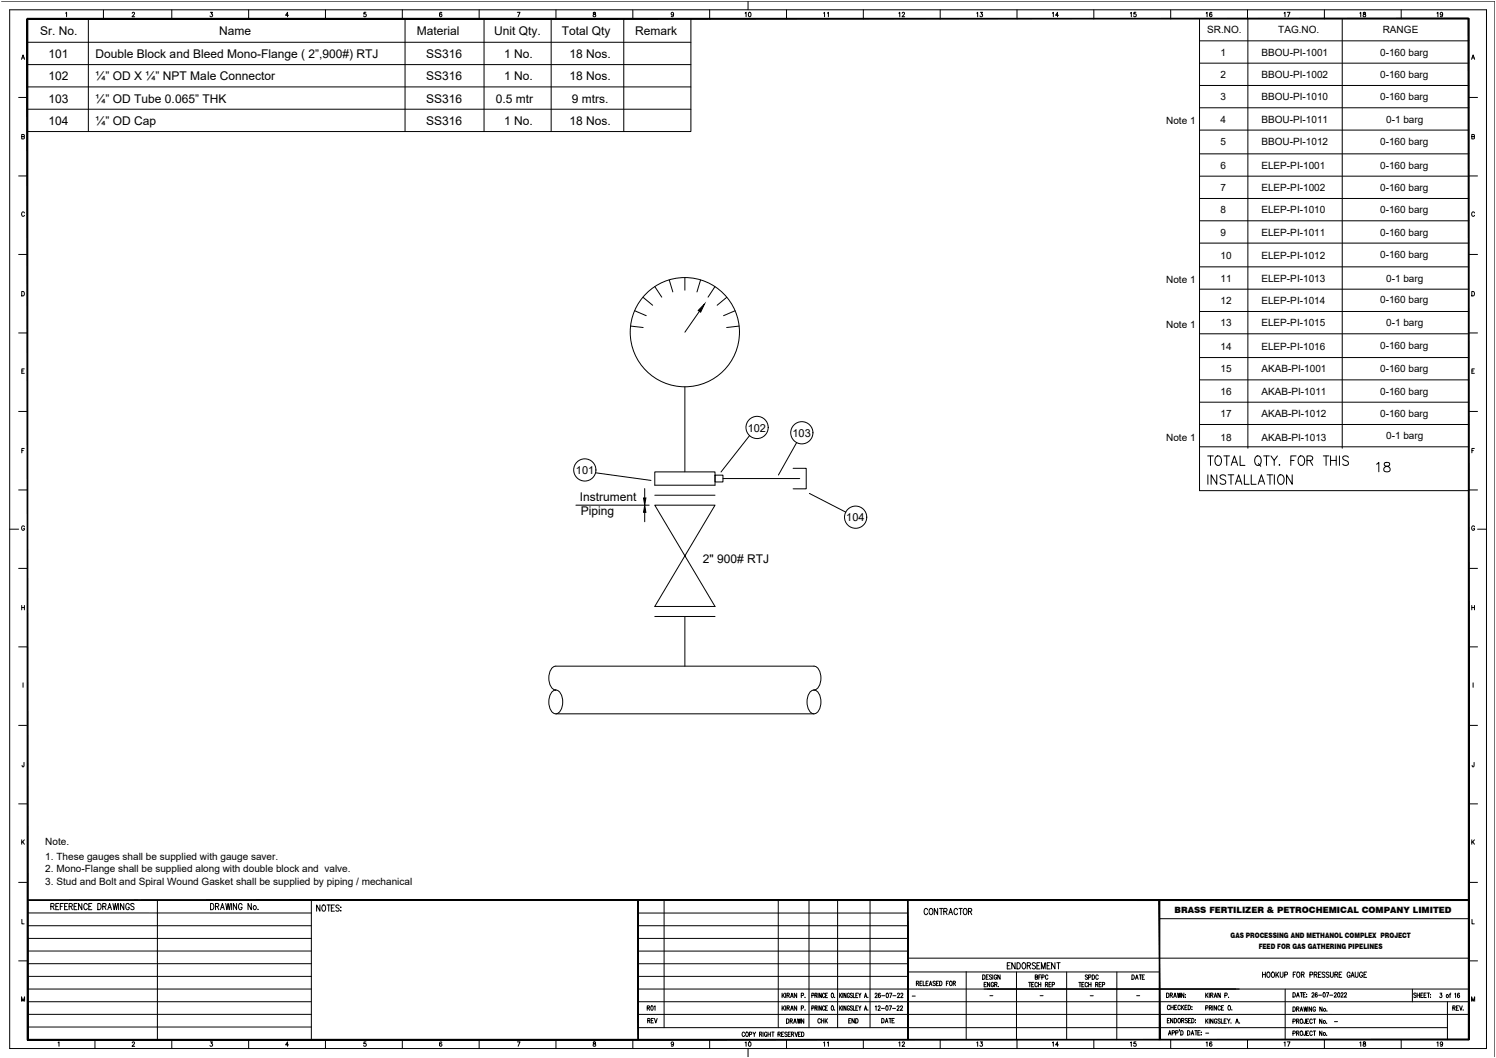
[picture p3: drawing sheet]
<svg xmlns="http://www.w3.org/2000/svg" width="1189mm" height="841mm" viewBox="0 0 1189 841" stroke-linecap="round" stroke-linejoin="round" font-family="sans-serif">
<!-- layer: 0 -->
<g fill="none" stroke="#000" stroke-width=".79">
<path d="M22 15h527v90h-527zM70 15v90M322 15v90M385 15v90M438 15v90M496 15v90M953 15h214v375h-214zM992 15v341M1067 15v341M22 34h527M953 32h214M22 51h527"/>
<path d="M953 50h214M22 69h527M953 68h214M22 87h527M953 86h214M953 103h214M953 122h214M953 158h214M953 140h214M953 176h214M953 193h214M953 212h214"/>
<path d="M511 236l8 7M520 228l6 8M532 223l3 9M544 221v10M557 223l-3 9M568 228l-5 8M578 236l-8 7M953 230h214M501 259l10 1M504 247l10 4M556 247l-12 17M584 247l-9 4"/>
<path d="M587 259l-10 1M953 248h214M953 265h214M953 284h214M544 307v68M953 302h214M953 320h214M953 337h214M596 346l-23 29M633 352l-14 26M953 355h214M473 376l44 6"/>
<path d="M520 375h48v11h-48zM568 378h7v5h-7zM630 372h11v17h-11M1094 369l2-1v7M1100 368a1.5 1.5 0 0 0 1 2 2.7 2.7 0 0 1 3 2 2.7 2.7 0 0 1 0 3h-4a2.2 2.2 0 0 1 0-3 2.2 2.2 0 0 1 2-1l1-1a1.5 1.5 0 0 0 1-2zM512 388v8M520 394h48M575 380h61M643 392l29 15M458 402h58M512 407v8M520 402h48l-48 80h48z"/>
<path d="M520 490h48M544 490v40M439 550a4 4 0 0 1 4-1 4 4 0 0 1 3 4 12 12 0 0 1-4 14 6 6 0 0 1-6-6 14 14 0 0 1 3-11zM644 550a4 4 0 0 1 5-1 4 4 0 0 1 2 4 12 12 0 0 1-3 14 6 6 0 0 1-6-6 14 14 0 0 1 2-11zM647 548a9 9 0 0 0 5-10 8 8 0 0 0-5-8h-205a9 9 0 0 0-6 10 8 8 0 0 0 6 8M442 567h205"/>
<circle cx="544" cy="264" r="43"/>
<circle cx="602" cy="340" r="9"/>
<circle cx="637" cy="344" r="9"/>
<circle cx="465" cy="374" r="9"/>
<circle cx="680" cy="411" r="9"/>
</g>
<path d="M560 242l-3 6-2-1zM511 396h2l-1 6zM512 402l1 5h-2z" fill="#000" stroke="#000" stroke-width=".79"/>
<!-- layer: TEXT -->
<g fill="none" stroke="#000" stroke-width=".79">
<path d="M960 362h4M960 377v8M962 362v8M967 363a3 3 0 0 1 4 1 3 3 0 0 1-1 4 2.5 2.5 0 0 1-3 2 2.5 2.5 0 0 1-1-3v-3zM967 377v8l-5-8v8M973 362h4M974 379a2.5 2.5 0 0 0-2-2 2.5 2.5 0 0 0-2 2v1l3 2a1.8 1.8 0 0 1 1 2 1.8 1.8 0 0 1-2 1h-2v-1M975 362v8M976 377h5M978 377v8M978 370l3-8 3 8M979 367h4"/>
<path d="M986 362v8h3M989 377v8h4M994 377v8h4M998 363a3 3 0 0 1 4 1 3 3 0 0 1 0 4 2.5 2.5 0 0 1-3 2 2.5 2.5 0 0 1-2-3v-2zM1000 369l2 2M1004 362h5M1006 362v8M1007 377h4M1009 377v8M1010 362l3 4 2-4M1013 366v4M1013 377v8"/>
<path d="M1017 378a3 3 0 0 1 3 1 3 3 0 0 1 0 4 2.5 2.5 0 0 1-3 2 2.5 2.5 0 0 1-2-3v-2zM1017 369l-1 1h1M1026 366h2M1027 377v8l-5-8v8M1030 362h-4v8M1033 363a3 3 0 0 1 4 1 3 3 0 0 1-1 4 2.5 2.5 0 0 1-3 2 2.5 2.5 0 0 1-1-3v-3zM1039 366h4v-1v-2l-1-1h-3v8M1041 366l2 4M1052 362h4M1054 362v8M1057 366h5M1057 362v8"/>
<path d="M1062 362v8M1064 362v8M1072 364a2.5 2.5 0 0 0-3-2 2.5 2.5 0 0 0-2 2l1 1 3 2a1.8 1.8 0 0 1 1 2 1.8 1.8 0 0 1-2 1h-1l-2-1M982 385l2-8 3 8M983 382h3M1000 385l2-8 3 8M1001 382h3"/>
</g>
<!-- layer: Border Text -->
<g fill="none" stroke="#000" stroke-width=".79">
<path d="M52 10h1v3M105 11l1-1h1l-2 3h2M167 10h2l-1 1a1.1 1.1 0 0 1 1 2 1.1 1.1 0 0 1-2 0M229 12h-2l2-2v3M291 10h-2v1a1.2 1.2 0 0 1 2 0 1.2 1.2 0 0 1 0 2 1.2 1.2 0 0 1-2 0M351 10a1.7 1.7 0 0 0-2 1 1.7 1.7 0 0 0 1 2 1 1 0 0 0 1-1 1 1 0 0 0-1-1 1 1 0 0 0-1 1M411 10h2l-1 3M472 10v1a1.3 1.3 0 0 1 1 1 1.3 1.3 0 0 1 0 1 1.2 1.2 0 0 1-2-1 1.2 1.2 0 0 1 2-1v-1zM535 11a1 1 0 0 1-1 1 1 1 0 0 1 0-2 1 1 0 0 1 1 0v3h-2M592 10h1v3M595 10a1.6 1.6 0 0 1 2 2 1.6 1.6 0 0 1-2 1v-1zM655 10v3"/>
<path d="M658 10v3M714 10h1v3M717 11l1-1h1l-2 3h2M776 10h1v3M779 10h2l-1 1a1.1 1.1 0 0 1 1 2 1.1 1.1 0 0 1-2 0M836 10h1v3M841 12h-2l1-2v3M898 10h1v3M903 10h-2v1a1.1 1.1 0 0 1 2 0 1.1 1.1 0 0 1 0 2 1.1 1.1 0 0 1-2 0M959 10v3M963 10a1.6 1.6 0 0 0-2 1 1.6 1.6 0 0 0 2 2 1 1 0 0 0 0-2 1.1 1.1 0 0 0-2 1M1020 10h1v3"/>
<path d="M1023 10h2l-1 3M1081 10v3M1084 10v1a1.4 1.4 0 0 1 1 1 1.4 1.4 0 0 1 0 1 1.2 1.2 0 0 1-2-1 1.2 1.2 0 0 1 2-1v-1zM1142 10h1v3M1146 11a1 1 0 0 1-1 1 1 1 0 0 1 0-2 1 1 0 0 1 1 0v3h-1M17 47l1-3 2 3M18 46h1M1169 47l2-3 1 3M1170 46h1M17 109l2-1v-1h-2v3h2v-1M1170 109l1-1 1-1h-2v3h2v-1h-1M19 169a1.2 1.2 0 0 0-1-1 1.2 1.2 0 0 0-1 2v1a1.2 1.2 0 0 0 1 1 1.2 1.2 0 0 0 1-1"/>
<path d="M1172 169a1.2 1.2 0 0 0-2-1 1.2 1.2 0 0 0 0 2v1a1.2 1.2 0 0 0 0 1 1.2 1.2 0 0 0 2-1M17 232a1.8 1.8 0 0 1 2 1 1.8 1.8 0 0 1-2 2zM1170 232a1.8 1.8 0 0 1 2 1 1.8 1.8 0 0 1-2 2zM17 295h2M19 293h-2v4h2M1170 295h1M1172 293h-2v4h2M17 358h2M19 356h-2v4M1170 358h1M1172 356h-2v4M19 419a1.2 1.2 0 0 0-1-1 1.2 1.2 0 0 0-1 1v1a1.2 1.2 0 0 0 1 2 1.2 1.2 0 0 0 1-2"/>
<path d="M1172 419a1.2 1.2 0 0 0-2-1 1.2 1.2 0 0 0 0 1v1a1.2 1.2 0 0 0 1 2 1.2 1.2 0 0 0 1-2h-1M17 481v4M17 483h2M19 481v4M1170 483h2M1170 481v4M1172 481v4M18 543v3M1171 543v3M19 606v3h-1v-1M1171 606v3h-1v-1M17 668v3"/>
<path d="M18 669l1 2M19 668l-2 2M1170 668v3M1170 669l2 2M1172 668l-2 2M47 718h-3v5h3M50 718h-2v5M54 718h-3v5h3M61 718h-2v5h2M65 718v5l-3-5v5M69 719a1.5 1.5 0 0 0-1-1 1.5 1.5 0 0 0-1 2v1a1.5 1.5 0 0 0 1 2 1.5 1.5 0 0 0 1-1M73 718h-2v5h2"/>
<path d="M78 718a2.5 2.5 0 0 1 2 3 2.5 2.5 0 0 1-2 2zM90 718l1 5 1-5 1 5 1-5M94 718v5M98 718v5l-2-5v5M103 719a1.5 1.5 0 0 0-2-1 1.5 1.5 0 0 0-1 2v1a1.5 1.5 0 0 0 1 2 1.5 1.5 0 0 0 2-2h-1M107 719l-1-1-2 1v1l2 1a1.4 1.4 0 0 1 0 2 1.4 1.4 0 0 1-2-1M167 718a2.5 2.5 0 0 1 3 3 2.5 2.5 0 0 1-3 2zM179 718l1 5 1-5 1 5 1-5M184 718v5M188 718v5l-3-5v5M192 719a1.5 1.5 0 0 0-1-1 1.5 1.5 0 0 0-1 2v1a1.5 1.5 0 0 0 1 2 1.5 1.5 0 0 0 1-2h-1M200 718v5l-3-5v5"/>
<path d="M254 719v5l-2-5v5M257 720v-1a2.6 2.6 0 0 1 2 3 2.6 2.6 0 0 1-2 2 3 3 0 0 1 0-4zM260 719h3M261 719v5M266 719h-3v5h3M17 731v3h2M40 721l3-1v-2h-3v5M42 721l1 2M44 721h2M48 721h1M51 721h2M55 721l2-1v-2h-2v5"/>
<path d="M56 721l2 2M59 721h1M71 721h1M82 721l2-1v-2h-2v5M83 721l1 2M86 723l1-5 2 5M86 721h2M171 721l3-1v-1l-3-1v5M173 721l1 2M175 723l2-5 1 5M176 721h2M205 723h.1"/>
<path d="M263 722h2M270 720l-1-1-2 1v1l3 2-1 1h-2M271 721h.1M271 724h.1M737 723a1.5 1.5 0 0 0-2-1 1.5 1.5 0 0 0-1 2v1a1.5 1.5 0 0 0 1 2 1.5 1.5 0 0 0 2-1M739 722a2.5 2.5 0 0 1 2 3 2.5 2.5 0 0 1-2 2 3 3 0 0 1 0-5zM745 722v5l-3-5v5M747 722h2M748 722v5M750 724h2v-2h-2v5M751 724l2 3M754 727l1-5 2 5"/>
<path d="M755 725h1M761 723a1.5 1.5 0 0 0-2-1 1.5 1.5 0 0 0-1 2v1a1.5 1.5 0 0 0 1 2 1.5 1.5 0 0 0 2-1M762 722h3M763 722v5M766 722h1a2.5 2.5 0 0 1 2 3 2.5 2.5 0 0 1-2 2 3 3 0 0 1-1-5zM770 724h2v-2h-2v5M771 724l1 3M1170 731v3h2M733 780h-2v4h2M734 780v4h1M738 780h-2v4h2M746 780h-2v4h2"/>
<path d="M747 780a1.8 1.8 0 0 1 2 2 1.8 1.8 0 0 1-2 2zM754 780h-2v4M781 775a1.8 1.8 0 0 1 2 2 1.8 1.8 0 0 1-2 1zM784 777h1M785 775h-1v3h1M788 775h-1h-1l1 1 1 1a1 1 0 0 1 0 1 1 1 0 0 1-1 0h-1M789 775v3M792 776a1 1 0 0 0-1-1 1 1 0 0 0-1 1v1a1.1 1.1 0 0 0 1 1 1.1 1.1 0 0 0 1-1h-1M795 775v3l-2-3v3M800 768h2M803 765h-3v5h3M807 765v5l-3-5v5"/>
<path d="M808 765a2.5 2.5 0 0 1 3 3 2.5 2.5 0 0 1-3 2zM813 766v-1a2.6 2.6 0 0 1 2 3 2.6 2.6 0 0 1-2 2 3 3 0 0 1 0-4zM816 768l3-1v-1l-3-1v5M818 768l1 2M823 777l1-1v-1h-1v3h1l1-1h-1M823 766l-1-1-2 1 1 1 2 1a1.4 1.4 0 0 1-1 2 1.4 1.4 0 0 1-2-1M824 768h2M826 777h1M826 765h-2v5h2M827 775h-1v3M828 770v-5l1 5 2-5v5M828 777h2v-2h-2v3"/>
<path d="M832 768h2M833 776a1.1 1.1 0 0 0-2-1 1 1 0 0 0 0 1v1a1 1 0 0 0 0 1 1 1 0 0 0 2 0M835 765h-3v5h3M838 765v5l-2-5v5M840 765h3M841 765v5M864 775h-2l1 1 1 1a1 1 0 0 1 0 1 1 1 0 0 1-2 0M865 777h2v-2h-2v4M868 775a1.8 1.8 0 0 1 2 2 1.8 1.8 0 0 1-2 2zM873 776a1 1 0 0 0-1-1 1 1 0 0 0-1 1v1a1 1 0 0 0 1 1 1 1 0 0 0 1 0M900 775a1.8 1.8 0 0 1 1 2 1.8 1.8 0 0 1-1 2zM902 779l1-4 2 4"/>
<path d="M903 777h1M905 775h2M906 775v4M908 777h1M909 775h-1v4h1M17 796v-4l1 4 2-4v4M728 782l2-1v-1h-2v4M729 782l1 2M731 782h1M736 782h1M738 784l2-4 1 4M739 782h1"/>
<path d="M743 780h-2l2 2v2l-2-1M744 782h1M752 782h1M755 780a1.7 1.7 0 0 1 2 2 1.7 1.7 0 0 1-2 1l-1-1zM757 782l2-1v-1h-2v4M758 782l1 2M782 783h1M784 781h-2v3h2M787 781v3l-2-3v3M790 782a1.1 1.1 0 0 0-2-1 1 1 0 0 0 0 1v1a1 1 0 0 0 1 1 1 1 0 0 0 1-1h-1M790 783l2-1v-1h-2v3M791 783l1 1"/>
<path d="M793 784h1M817 781h2M818 781v3M820 783h1M822 781h-2v3h2M824 782a1 1 0 0 0-1-1 1 1 0 0 0-1 1v1a1 1 0 0 0 1 1 1 1 0 0 0 1 0M825 783h2M825 781v3M827 781v3M831 783l1-1v-1h-1v3M832 783l1 1M834 783h1"/>
<path d="M835 781h-1v3h1M836 783h2v-2h-2v3M857 781h2M858 781v3M860 783h1M861 781h-1v3h1M864 782a1 1 0 0 0-1-1 1 1 0 0 0-1 1v1a1 1 0 0 0 1 1 1 1 0 0 0 1 0M865 783h2M865 781v3M867 781v3M871 783l1-1v-1h-1v3M872 783l1 1"/>
<path d="M873 783h2M875 781h-2v3h2M876 783h2v-2h-2v3M927 789a1.8 1.8 0 0 1 2 2 1.8 1.8 0 0 1-2 2zM930 800a1.1 1.1 0 0 0-2-1 1 1 0 0 0 0 1v1a1 1 0 0 0 0 2 1.1 1.1 0 0 0 2-1M930 791h1l1-1-2-1v4M930 799v4M931 791l1 2M932 799v4M933 793l1-4 1 4M933 792h1M935 799h-2v4h2"/>
<path d="M936 789v4l1-4 1 4v-4M938 800a1 1 0 0 0-1-1 1 1 0 0 0-1 1v1a1.1 1.1 0 0 0 1 2 1 1 0 0 0 1-1M939 799v4M941 799l-2 2M941 789v4l-2-4v4M942 791h.1M942 793h.1M943 799h-1v4h1M944 799a1.8 1.8 0 0 1 2 2 1.8 1.8 0 0 1-2 2zM1028 789a1.8 1.8 0 0 1 1 2 1.8 1.8 0 0 1-1 2zM1030 793l1-4 1 4M1031 791h1"/>
<path d="M1033 789h2M1034 789v4M1036 791h1M1037 789h-1v4h1M1038 790h.1M1038 792h.1M1125 790v-1l-2 1 2 2v1l-2-1M1126 789v4M1126 791h2M1128 789v4M1129 791h1M1131 789h-2v4h2"/>
<path d="M1132 791h1M1133 789h-1v4h1M1134 789h2M1135 789v4M1137 791h.1M1137 793h.1M1159 800h-2v3h2M1160 800l1 3 1-3M1169 796v-4l2 4 1-4v4M515 811h1v-1h-1v3M516 811l1 2M518 811h1"/>
<path d="M519 810h-1v3h1M520 810l1 3 1-3M625 810a1.8 1.8 0 0 1 2 2 1.8 1.8 0 0 1-2 1zM628 812l1-1v-1h-1v3M629 812l1 1M631 813l1-3 1 3M631 812h1M634 810v3l1-3 1 3v-3M639 810v3l-2-3v3M652 811a1 1 0 0 0-1-1 1 1 0 0 0-1 1v1a1 1 0 0 0 1 1 1 1 0 0 0 1-1M653 810v3M653 811h2"/>
<path d="M655 810v3M656 810v3M656 811l2 2M658 810l-2 2M674 811h2M676 810h-2v3h2M679 810v3l-2-3v3M680 810a1.8 1.8 0 0 1 2 1 1.8 1.8 0 0 1-2 2zM701 810a1.8 1.8 0 0 1 2 1 1.8 1.8 0 0 1-2 2zM704 813l1-3 1 3M704 812h1M706 810h2"/>
<path d="M707 810v3M709 811h1M711 810h-2v3h2M928 811h1M929 810h-1v3h1M930 801h2M932 810v3l-2-3v3M933 810a1.8 1.8 0 0 1 2 1 1.8 1.8 0 0 1-2 2zM933 801h2M937 810a1.7 1.7 0 0 1 1 1 1.7 1.7 0 0 1-1 2l-1-1zM937 819v1M938 819a1.8 1.8 0 0 1 2 2 1.8 1.8 0 0 1-2 2z"/>
<path d="M939 811h2v-1h-2v3M939 801l2 2M940 811l1 2M942 801h1M944 810h-1h-1l2 2-1 1h-1M944 819a1.8 1.8 0 0 1 2 2 1.8 1.8 0 0 1-2 2zM944 811h2M946 810h-2v3h2M947 810a1.8 1.8 0 0 1 2 1 1.8 1.8 0 0 1-2 2zM947 800h.1M947 802h.1M950 819h1"/>
<path d="M950 811h.1M950 813h.1M950 819v4M954 819h-2v4h2M1028 800a1.8 1.8 0 0 1 1 2 1.8 1.8 0 0 1-1 2zM1028 812h1v-2h-1v4M1030 802h2v-1l-2-1v4M1030 812h2v-2h-2v4M1031 802l1 2M1031 812l1 2M1033 804l1-4 1 4M1034 803h1"/>
<path d="M1034 820a1.7 1.7 0 0 1 1 1 1.7 1.7 0 0 1-1 2l-1-1zM1034 810a1.7 1.7 0 0 1 1 2 1.7 1.7 0 0 1-1 1l-1-1zM1036 800l1 4v-4l1 4 1-4M1037 820v3h-1v-1M1037 810v3h-1v-1M1038 812h1M1039 800v4M1040 820h-2v3h2M1040 810h-2v4h2M1042 800v4l-2-4v4M1043 811a1 1 0 0 0-1-1 1 1 0 0 0-1 1v1a1.1 1.1 0 0 0 1 2 1 1 0 0 0 1-1M1044 820h2"/>
<path d="M1044 810h2M1045 820v3M1045 810v4M1045 801a1 1 0 0 0-1-1 1.1 1.1 0 0 0-1 2v1a1 1 0 0 0 1 1 1 1 0 0 0 1-1M1051 820v3l-2-3v3M1051 810v4l-2-4v4M1051 800v4l-2-4v4M1054 813h.1M1054 804h1M1155 801h1v-1h-1v3M1155 801l1 2M1157 801h1"/>
<path d="M1163 803h.1M46 829l1-1v4M105 829l1-1 1 1-2 3h2M167 828h2l-1 2a1.1 1.1 0 0 1 1 1 1.1 1.1 0 0 1-2 0M229 831h-2l2-3v4M291 828h-2v2a1.2 1.2 0 0 1 2 0 1.2 1.2 0 0 1 0 1 1.2 1.2 0 0 1-2 0M351 829v-1a1.7 1.7 0 0 0-2 2 1.7 1.7 0 0 0 1 2 1 1 0 0 0 1-1 1 1 0 0 0-1-1 1 1 0 0 0-1 1M411 828h2l-1 4M472 828v1a1.4 1.4 0 0 1 1 1 1.4 1.4 0 0 1 0 2 1.1 1.1 0 0 1-2-1 1.1 1.1 0 0 1 2-1v-2zM535 829a1 1 0 0 1-1 1 1 1 0 0 1 0-1 1 1 0 0 1 1 0v3l-2-1M592 821a1.1 1.1 0 0 0-2-1 1 1 0 0 0 0 2v1a1 1 0 0 0 1 1 1 1 0 0 0 1-1M592 829l1-1v4"/>
<path d="M593 821v-1a1.7 1.7 0 0 1 2 2 1.7 1.7 0 0 1-2 2v-1zM595 828a1.6 1.6 0 0 1 2 2 1.6 1.6 0 0 1-2 2v-2zM596 822h1v-1l-1-1v4M598 820l1 2 2-2M599 822v2M604 822h1v-1l-1-1v4M605 822v2M606 820v4M610 821a1.1 1.1 0 0 0-2-1 1 1 0 0 0 0 2v1a1.1 1.1 0 0 0 1 1 1.1 1.1 0 0 0 1-1h-1M610 820v4M610 822h2M612 820v4"/>
<path d="M613 820h2M614 820v4M618 822h2v-1l-2-1v4M619 822l1 2M621 822h1M623 820h-2v4h2M626 821l-1-1-1 1v1l1 1v1l-1-1M626 822h1M628 820h-2v4h2M629 822h1l1-1-2-1v4M630 822l1 2M632 820l1 4 1-4"/>
<path d="M634 822h1M636 820h-2v4h2M637 820a1.8 1.8 0 0 1 2 2 1.8 1.8 0 0 1-2 2zM655 829v-1v4M658 829v-1v4M714 829l1-1v4M717 829l1-1 1 1-2 3h2M776 829l1-1v4M779 828h2l-1 2a1.1 1.1 0 0 1 1 1 1.1 1.1 0 0 1-2 0M836 829l1-1v4M841 831h-2l1-3v4M898 829l1-1v4"/>
<path d="M903 828h-2v2a1.1 1.1 0 0 1 2 0 1.1 1.1 0 0 1 0 1 1.1 1.1 0 0 1-2 0M929 823l1-4 1 4M929 822h1M931 821h2v-2h-2v4M934 821h2v-1l-2-1v4M947 823l1-4 1 4M947 822h1M952 821h1M955 820h.1M955 822h.1M959 829v-1v4M963 829v-1a1.6 1.6 0 0 0-2 2 1.6 1.6 0 0 0 2 2 1 1 0 0 0 0-2 1.1 1.1 0 0 0-2 1"/>
<path d="M1020 829l1-1v4M1023 828h2l-1 4M1028 821h1v-1h-1v3M1030 821h2v-1h-2v3M1031 821l1 2M1038 821h1M1043 820a1 1 0 0 0-1 0 1 1 0 0 0-1 1v1a1 1 0 0 0 1 1 1 1 0 0 0 1-1M1054 823h.1M1081 829v-1v4M1084 828v1a1.4 1.4 0 0 1 1 1 1.4 1.4 0 0 1 0 2 1.2 1.2 0 0 1-2-1 1.2 1.2 0 0 1 2-1v-2zM1142 829l1-1v4M1146 829a1 1 0 0 1-1 1 1 1 0 0 1 0-1 1 1 0 0 1 1 0v3l-1-1"/>
<circle cx="202" cy="721" r="1.5"/>
<circle cx="1052" cy="812" r="1.1"/>
<circle cx="1053" cy="803" r="1.1"/>
<circle cx="1052" cy="822" r="1.1"/>
</g>
<!-- layer: BORDER -->
<g fill="none" stroke="#000" stroke-width=".79">
<path d="M1 1h1187v839M8 8h1173v826h-1173zM82 8v7M137 8v7M198 8v7M259 8v7M320 8v7M381 8v7M442 8v7M503 8v7M564 8v7M594 1v7"/>
<path d="M625 8v7M686 8v7M747 8v7M808 8v7M869 8v7M930 8v7M991 8v7M1052 8v7M1114 8v7M15 77h7M1167 77h7M15 140h7"/>
<path d="M1167 140h7M15 202h7M1167 202h7M15 265h7M1167 265h7M15 327h7M1167 327h7M15 389h7M1167 389h7M8 421h7M1174 421h7M15 452h7"/>
<path d="M1167 452h7M15 514h7M1167 514h7M15 577h7M1167 577h7M15 639h7M1167 639h7M15 701h7M125 716v110M247 716v110M528 716v101M618 716v101"/>
<path d="M643 716v101M666 716v101M691 716v101M1167 701h7M22 726h225M22 736h225M507 726h214M507 736h215M921 730h246M22 756h225M22 746h225M507 756h215"/>
<path d="M507 746h214M15 764h7M22 776h225M22 766h225M507 776h215M507 766h214M721 762h446M722 773h199M768 772v54M808 773v53M848 773v53M888 773v53"/>
<path d="M1167 764h7M22 786h225M22 796h225M507 796h660M507 786h660M782 786h203M1021 786v40M1122 786v10M1150 796v30M22 806h225M22 816h225M507 817h643"/>
<path d="M507 806h660M75 826v8M137 826v8M198 826v8M259 826v8M320 826v8M381 826v8M442 826v8M503 826v8M564 826v8M594 834v6M625 826v8"/>
<path d="M686 826v8M747 826v8M808 826v8M869 826v8M930 826v8M991 826v8M1052 826v8M1114 826v8"/>
</g>
<g fill="#000" stroke="#000" stroke-width=".79">
<path d="M22 15h1145zM22 15h1145z"/>
<path d="M1167 15v811v-811zM1167 15v811z"/>
<path d="M22 715v1l1145-1zM22 716l1145-1v1z"/>
<path d="M22 15v811zM22 15v811z"/>
<path d="M22 826v1l1145-1zM22 827l1145-1v1z"/>
<path d="M507 716v110zM507 716v110z"/>
<path d="M721 716v110h1zM721 716h1v110z"/>
<path d="M921 716v110h1zM921 716h1v110z"/>
</g>
<!-- layer: Border Attributes -->
<g fill="none" stroke="#000" stroke-width=".79">
<path d="M1003 773v4M1003 775h3M1006 773v4M1007 773h1a2.2 2.2 0 0 1 1 2 2.2 2.2 0 0 1-1 2 2.8 2.8 0 0 1-1-4zM1011 773a2.2 2.2 0 0 1 2 2 2.2 2.2 0 0 1-2 2 2.8 2.8 0 0 1 0-4zM1014 773v4M1015 775l1 2M1016 773l-2 3M1017 773v3l1 1 1-1 1-3M1021 775h2v-2h-2v4M1028 775h1M1030 773h-2v4"/>
<path d="M1031 773a2.2 2.2 0 0 1 2 2 2.2 2.2 0 0 1-2 2 2.8 2.8 0 0 1 0-4zM1034 775h2v-2h-2v4M1035 775l1 2M1041 775h2v-2h-2v4M1044 775h2v-2h-2v4M1045 775l2 2M1048 775h1M1050 773h-2v4h2M1053 773h-1h-1v1l2 2-1 1-1-1M1056 773h-1h-1v1l2 2-1 1-1-1M1057 773v3l1 1 1-1 1-3M1061 775h2v-2h-2v4"/>
<path d="M1062 775l1 2M1064 775h2M1066 773h-2v4h2M1073 774a1.2 1.2 0 0 0-2-1 1.2 1.2 0 0 0 0 1v1a1.3 1.3 0 0 0 1 2 1.3 1.3 0 0 0 1-2h-1M1074 777l1-4 1 4M1074 776h2M1077 773v3l1 1 1-1v-3M1083 774a1.2 1.2 0 0 0-2-1 1.2 1.2 0 0 0-1 1v1a1.4 1.4 0 0 0 2 2 1.3 1.3 0 0 0 1-2h-1M1084 775h1M1086 773h-2v4h2M518 800a1.7 1.7 0 0 1 1 1 1.7 1.7 0 0 1-1 2l-1-1zM622 789v4"/>
<path d="M622 800v3M622 791l1 2M623 800l-1 2M623 789l-1 3M624 789v4M624 800v3M625 791h2v-1l-2-1v4M626 791l1 2M628 793l1-4 1 4M629 792h1M633 800v3l-2-3v3M633 789v4l-2-4v4"/>
<path d="M637 791h1v-1l-1-1v4M640 793h.1M645 791h2v-1l-2-1v4M648 791h1v-1l-1-1v4M648 791l1 2M650 789v4M650 800v3M653 800v3l-2-3v3M653 789v4l-2-4v4M655 790a.9 .9 0 0 0-1 0 .9 .9 0 0 0 0 1v1a.9 .9 0 0 0 0 1 .9 .9 0 0 0 1-1M656 791h1M658 800h-2v3h2"/>
<path d="M658 789h-2v4h2M661 800a1.7 1.7 0 0 1 2 1 1.7 1.7 0 0 1-2 2v-1zM661 790v-1a1.7 1.7 0 0 1 2 2 1.7 1.7 0 0 1-2 2v-1zM663 793h.1M667 789v4M667 800v3M668 791l1 2M669 800l-2 2M669 789l-2 3M670 789v4M670 800v3M672 800v3l-1-3v3"/>
<path d="M672 789v4l-1-4v4M675 790a.9 .9 0 0 0-1 0 .9 .9 0 0 0-1 1v1a1 1 0 0 0 1 1 1 1 0 0 0 1-1h-1M677 790a.8 .8 0 0 0-1 0 .8 .8 0 0 0 0 1h1a1 1 0 0 1 0 2 .9 .9 0 0 1-1 0M678 800v3h2M678 789v4h2M680 791h1M682 800h-2v3h2M682 789h-2v4h2M682 800l1 1 1-1M682 789l1 2 1-2M683 791v2M687 793l1-4 1 4"/>
<path d="M687 792h1M690 793h.1M695 790l1-1 1 1-2 3h2M700 790l-1-1a1.7 1.7 0 0 0-1 2 1.7 1.7 0 0 0 1 2 1.1 1.1 0 0 0 1-2 1 1 0 0 0-2 0v1M701 792h2M704 800a1.7 1.7 0 0 1 2 1 1.7 1.7 0 0 1-1 2l-1-1zM705 790a1.7 1.7 0 0 1 1 1 1.7 1.7 0 0 1-1 2l-1-1zM707 800h1l-1 3M707 789h2l-2 4M710 792h2M713 790l1-1 1 1-2 3h2M716 790a.8 .8 0 0 1 1 0 .8 .8 0 0 1 0 1l-1 2h2"/>
<path d="M725 792h2M787 792h2M827 792h2M866 792h3M903 792h3M958 789v4M959 791l1 2M960 789l-2 3M961 789v4M962 791h2v-1l-2-1v4M963 791l1 2M964 799v4"/>
<path d="M965 793l1-4 1 4M965 792h2M967 799v4l-2-4v4M970 789v4l-2-4v4M972 799h-1v4h1M973 791h2v-1l-2-1v4M976 793h.1M976 800l1-1a1.7 1.7 0 0 1 1 2 1.7 1.7 0 0 1-2 2v-1zM1043 790v-1l1 1-2 3h2M1047 790l-1-1a1.7 1.7 0 0 0-1 2 1.7 1.7 0 0 0 2 1 1 1 0 0 0 0-1 1 1 0 0 0-2 0M1048 791h2M1052 789a1.6 1.6 0 0 1 1 2 1.6 1.6 0 0 1-1 1l-1-1z"/>
<path d="M1054 789h2l-1 4M1057 791h2M1060 790l1-1a.9 .9 0 0 1 1 1 .9 .9 0 0 1 0 1l-2 2h2M1063 789a1.7 1.7 0 0 1 2 2 1.7 1.7 0 0 1-1 2l-1-1zM1066 790v-1a.9 .9 0 0 1 1 1 .9 .9 0 0 1 0 1l-1 2h2M1068 790l1-1a.9 .9 0 0 1 1 0 1 1 0 0 1 0 2l-2 2h2M1144 789h2l-1 2a1 1 0 0 1 1 1 1 1 0 0 1-2 0M1152 791h1M1153 789l-1 1v3M1156 790l1-1v4M1160 790a1.8 1.8 0 0 0-2 1 1.8 1.8 0 0 0 1 2 1 1 0 0 0 1-1 1.1 1.1 0 0 0-2-1v1M514 801h2v-1h-2v3"/>
<path d="M515 801l1 2M520 800h1v3M622 801l1 2M625 801h2v-1h-2v3M626 801l1 2M628 803l1-3 1 3M629 802h1M637 801h1v-1h-1v3M640 803h.1M645 801h2v-1h-2v3M648 801h1v-1h-1v3M648 801l1 2"/>
<path d="M655 800a.9 .9 0 0 0-1 0 .9 .9 0 0 0 0 1v1a.9 .9 0 0 0 0 1 .9 .9 0 0 0 1-1M656 801h1M663 803h.1M668 801l1 2M675 800a.9 .9 0 0 0-1 0 .9 .9 0 0 0-1 1v1a1 1 0 0 0 1 1 1 1 0 0 0 1-1h-1M677 800a.8 .8 0 0 0-1 0 .8 .8 0 0 0 0 1h1a1 1 0 0 1 0 2 .9 .9 0 0 1-1 0M680 801h1M683 801v2M687 803l1-3 1 3M687 802h1M690 803h.1M696 800v3"/>
<path d="M698 800a.8 .8 0 0 1 1 0 .8 .8 0 0 1 0 1l-1 2h2M700 802h3M709 802h3M713 800a.8 .8 0 0 1 1 0 .8 .8 0 0 1 0 1l-1 2h2M716 800h1l-2 3h2M958 801h2v-1l-2-1v4M958 810v3M959 811l1 2M960 810l-2 2M961 801h2v-1l-2-1v4M961 810v3M962 801l1 2"/>
<path d="M964 810v3l-2-3v3M967 811a1 1 0 0 0-1-1 1 1 0 0 0-1 1v1a1.1 1.1 0 0 0 1 1 1.1 1.1 0 0 0 1-1h-1M970 810h-1h-1l2 3h-1h-1M970 800a1 1 0 0 0-1-1 1.1 1.1 0 0 0-1 2v1a1 1 0 0 0 1 1 1 1 0 0 0 1-1M971 810v3h1M971 801h1M973 812h1M975 810h-2v3h2M975 810l1 2 2-2M976 812v1M978 813h.1M979 803h.1"/>
<path d="M982 813l1-3 1 3M982 812h2M985 813h.1M1060 812h3M958 821h3"/>
<circle cx="1150" cy="792" r="1.1"/>
</g>
<g font-size="9.5">
<text x="32" y="28">Sr. No.</text>
<text x="174" y="28">Name</text>
<text x="331" y="28">Material</text>
<text x="393" y="28">Unit Qty.</text>
<text x="446" y="28">Total Qty</text>
<text x="505" y="28">Remark</text>
<text x="39" y="46">101</text>
<text x="76" y="46">Double Block and Bleed Mono-Flange ( 2”,900#) RTJ</text>
<text x="339" y="46">SS316</text>
<text x="401" y="46">1 No.</text>
<text x="452" y="46">18 Nos.</text>
<text x="39" y="64">102</text>
<text x="76" y="64">¼” OD X ¼” NPT Male Connector</text>
<text x="339" y="64">SS316</text>
<text x="401" y="64">1 No.</text>
<text x="452" y="64">18 Nos.</text>
<text x="39" y="82">103</text>
<text x="76" y="82">¼” OD Tube 0.065” THK</text>
<text x="339" y="82">SS316</text>
<text x="394" y="82">0.5 mtr</text>
<text x="454" y="82">9 mtrs.</text>
<text x="39" y="99">104</text>
<text x="76" y="99">¼” OD Cap</text>
<text x="339" y="99">SS316</text>
<text x="401" y="99">1 No.</text>
<text x="452" y="99">18 Nos.</text>
<text x="461" y="398">Instrument</text>
<text x="462" y="410">Piping</text>
<text x="559" y="447">2&quot; 900# RTJ</text>
</g>
<g font-size="8.7">
<text x="594" y="343">102</text>
<text x="630" y="347">103</text>
<text x="458" y="377">101</text>
<text x="673" y="414">104</text>
</g>
<g font-size="8">
<text x="959" y="27">SR.NO.</text>
<text x="1016" y="27">TAG.NO.</text>
<text x="1099" y="27">RANGE</text>
<text x="970" y="44">1</text>
<text x="1002" y="44">BBOU-PI-1001</text>
<text x="1097" y="44">0-160 barg</text>
<text x="970" y="62">2</text>
<text x="1002" y="62">BBOU-PI-1002</text>
<text x="1097" y="62">0-160 barg</text>
<text x="970" y="80">3</text>
<text x="1002" y="80">BBOU-PI-1010</text>
<text x="1097" y="80">0-160 barg</text>
<text x="927" y="99">Note 1</text>
<text x="970" y="97">4</text>
<text x="1002" y="97">BBOU-PI-1011</text>
<text x="1102" y="97">0-1 barg</text>
<text x="970" y="115">5</text>
<text x="1002" y="115">BBOU-PI-1012</text>
<text x="1097" y="115">0-160 barg</text>
<text x="970" y="134">6</text>
<text x="1002" y="134">ELEP-PI-1001</text>
<text x="1097" y="134">0-160 barg</text>
<text x="970" y="152">7</text>
<text x="1002" y="152">ELEP-PI-1002</text>
<text x="1097" y="152">0-160 barg</text>
<text x="970" y="170">8</text>
<text x="1002" y="170">ELEP-PI-1010</text>
<text x="1097" y="170">0-160 barg</text>
<text x="970" y="187">9</text>
<text x="1002" y="187">ELEP-PI-1011</text>
<text x="1097" y="187">0-160 barg</text>
<text x="970" y="206">10</text>
<text x="1002" y="206">ELEP-PI-1012</text>
<text x="1097" y="205">0-160 barg</text>
<text x="927" y="225">Note 1</text>
<text x="970" y="224">11</text>
<text x="1002" y="224">ELEP-PI-1013</text>
<text x="1102" y="224">0-1 barg</text>
<text x="970" y="242">12</text>
<text x="1002" y="242">ELEP-PI-1014</text>
<text x="1097" y="240">0-160 barg</text>
<text x="927" y="261">Note 1</text>
<text x="970" y="259">13</text>
<text x="1002" y="259">ELEP-PI-1015</text>
<text x="1102" y="259">0-1 barg</text>
<text x="970" y="278">14</text>
<text x="1002" y="278">ELEP-PI-1016</text>
<text x="1097" y="277">0-160 barg</text>
<text x="970" y="296">15</text>
<text x="1002" y="296">AKAB-PI-1001</text>
<text x="1097" y="296">0-160 barg</text>
<text x="970" y="314">16</text>
<text x="1002" y="314">AKAB-PI-1011</text>
<text x="1097" y="314">0-160 barg</text>
<text x="970" y="331">17</text>
<text x="1002" y="331">AKAB-PI-1012</text>
<text x="1097" y="331">0-160 barg</text>
<text x="927" y="350">Note 1</text>
<text x="970" y="350">18</text>
<text x="1002" y="350">AKAB-PI-1013</text>
<text x="1102" y="349">0-1 barg</text>
<text x="36" y="671">Note.</text>
<text x="36" y="684">1. These gauges shall be supplied with gauge saver.</text>
<text x="36" y="693">2. Mono-Flange shall be supplied along with double block and valve.</text>
<text x="36" y="703">3. Stud and Bolt and Spiral Wound Gasket shall be supplied by piping / mechanical</text>
</g>
<text font-size="6.9" x="933" y="726">BRASS FERTILIZER &amp; PETROCHEMICAL COMPANY LIMITED</text>
<g font-size="5.9">
<text x="978" y="746">GAS PROCESSING AND METHANOL COMPLEX PROJECT</text>
<text x="1000" y="755">FEED FOR GAS GATHERING PIPELINES</text>
</g>
</svg>
